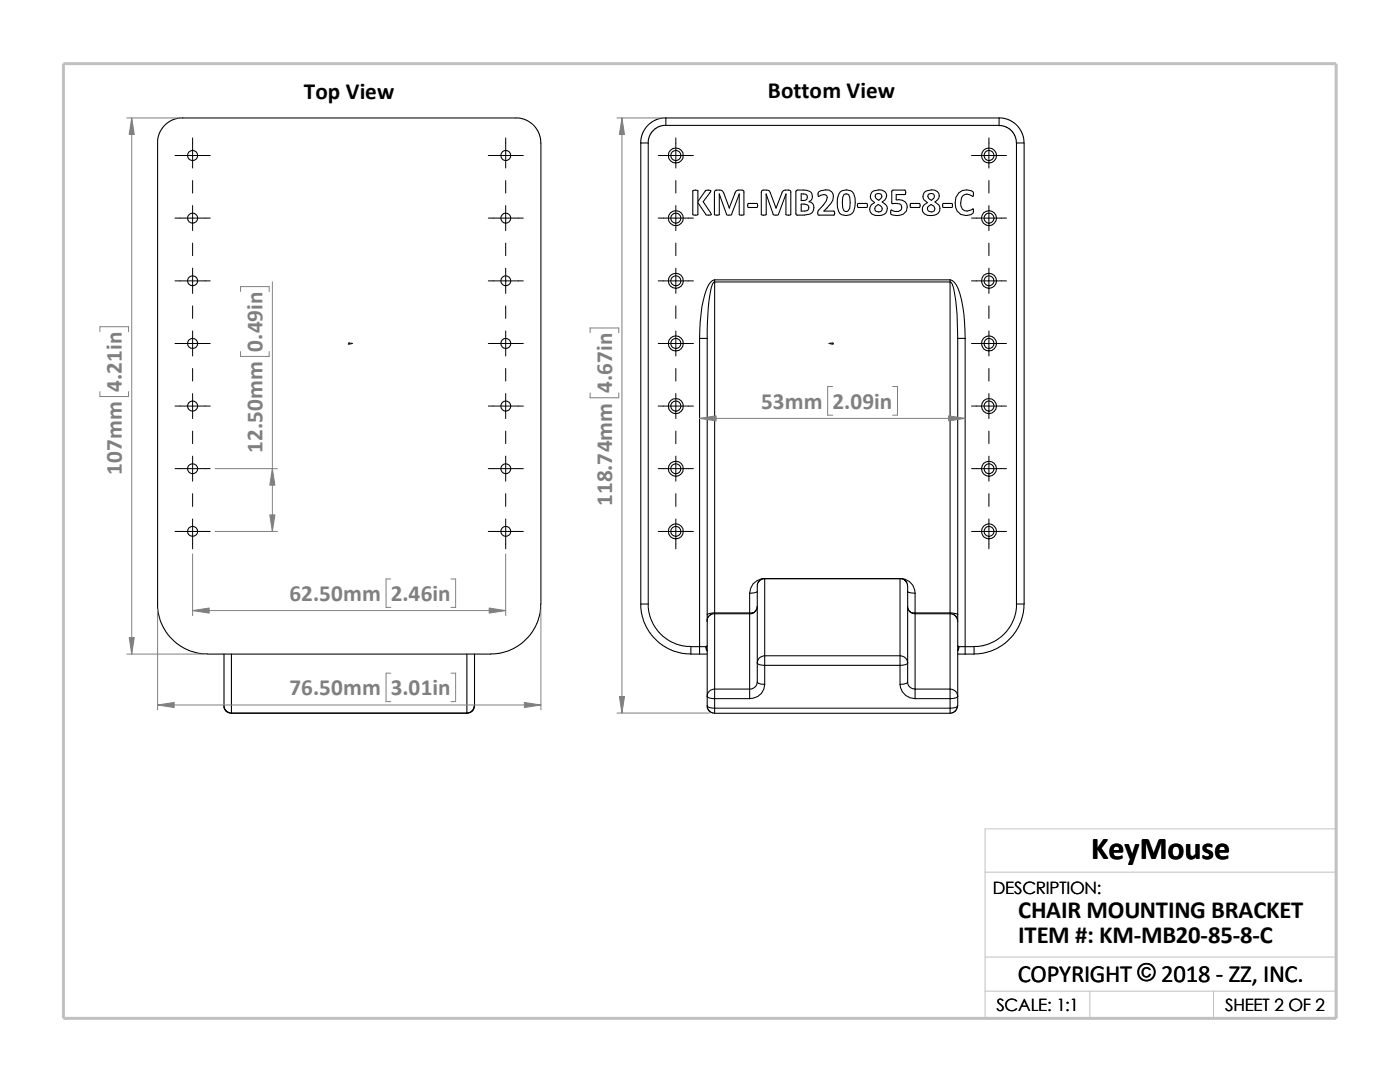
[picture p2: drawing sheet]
<svg xmlns="http://www.w3.org/2000/svg" width="279mm" height="216mm" viewBox="0 0 279 216" stroke-linecap="round" stroke-linejoin="round" font-family="sans-serif">
<path d="M196.6 174h70.1M196.6 197.8h70.1M196.6 191h70.1M217.5 197.8v5.4M242.2 197.8v5.4M26.8 203.2h239.9v-37.8h-70.1v37.8" fill="none" stroke="#c0c0c0" stroke-width=".2"/>
<path d="M12.7 12.7h254v190.5h-254z" fill="none" stroke="#c0c0c0" stroke-width=".59"/>
<g fill="none" stroke="#000" stroke-width=".21">
<path d="M31.5 28.5l.2-1.6 .9-1.7 1.5-1.1 1.7-.6h67.7l1.8 .6 1.4 1.1 1 1.7 .2 1.6v92M31.5 28.5v92.9l.4 2.3 .7 1.5 .9 1.5 1.4 1.4 1.8 1.2 1.6 .7 1.5 .4 1.6 .1M127.9 28.5v92M127.9 28.5h1.5M129.4 28.5v92M132.9 23.5l-.9 .1-1.1 .3-1.1 .7-.7 .6-1 1.7-.2 1.6M132.9 23.5h66.5M132.9 25h-.6l-.9 .3-1.1 .8-.8 1.3-.1 1.1M132.9 23.5v1.5M138.3 38.1l.5-.2 .5 .2v2.1l1.5-2.1a.87 .87 0 0 1 1.1 0l-1.6 2.2 1.6 2.5a.72 .72 0 0 1-1.1 0l-1.5-2.4v2.4a.69 .69 0 0 1-1 0zM143.6 38.7v4.1l-1 .1v-4.5l.1-.4 .9-.1 .6 .2 1.3 3.4M143.6 38.7l1.4 4.1a.85 .85 0 0 0 1 0l1.5-4.1"/>
<path d="M143.6 38.7h.1M147.5 38.7v4.1l.8 .1 .2-.1v-4.6l-.4-.3h-.7a.71 .71 0 0 0-.7 .6l-1.2 3M147.5 38.7h.1M152.9 38.7v4.1l-.8 .1-.2-.1v-4.4l.2-.4 .9-.1 .5 .2 1.4 3.4 1.1-3a.71 .71 0 0 1 .7-.6h.7a.37 .37 0 0 1 .4 .5v4.4a.76 .76 0 0 1-.9 0l-.1-4.1M152.9 38.7l1.4 4.1a.91 .91 0 0 0 1.1 0l1.4-4.1M152.9 38.7h.1M156.8 38.7h.1M158.9 38h.1a4.5 4.5 0 0 1 2.8 .4 1.23 1.23 0 0 1-.3 1.9 1.29 1.29 0 0 1 1 1.1 1.29 1.29 0 0 1-.8 1.3l-1.2 .2h-1.5l-.2-.2zM159.9 38.7l1 .1a.69 .69 0 0 1 .2 .8 .69 .69 0 0 1-.7 .4h-.5zM163.4 38.3a2.37 2.37 0 0 1 2.6 0 1.8 1.8 0 0 1-.2 2.3l-1.4 1.5h2a.56 .56 0 0 1 0 .8h-3.1a.91 .91 0 0 1 .1-1l1.5-1.8 .2-.7a.64 .64 0 0 0-.6-.6l-1.1 .4-.2-.5zM167.7 38.3a1.74 1.74 0 0 1 1.9-.4 1.74 1.74 0 0 1 1 1.6 4.2 4.2 0 0 1-.5 3 1.72 1.72 0 0 1-1.9 .5 1.72 1.72 0 0 1-1.1-1.6 3.8 3.8 0 0 1 .6-3.1zM168.4 38.9a.78 .78 0 0 1 1 0 4 4 0 0 1-.1 3.1 .62 .62 0 0 1-.9 0 4.3 4.3 0 0 1 0-3.1z"/>
<path d="M174 38.4a2.07 2.07 0 0 1 2.9 .2 1.44 1.44 0 0 1-.8 1.7l.7 .6a1.4 1.4 0 0 1 0 1.6 1.4 1.4 0 0 1-1.5 .5 1.34 1.34 0 0 1-1.7-.9 1.34 1.34 0 0 1 .9-1.7l-.6-.5a1.28 1.28 0 0 1 .1-1.5zM174.8 38.8a.73 .73 0 0 1 1.2 .4l-.2 .4-.4 .4a.93 .93 0 0 1-.7-1.1zM178 38.1l.2-.2h2.4a.67 .67 0 0 1 0 .9h-1.7v1.1a1.59 1.59 0 0 1 2.1 1 1.59 1.59 0 0 1-1.3 2 2.57 2.57 0 0 1-1.9-.1 .66 .66 0 0 1 .1-.9 1.49 1.49 0 0 0 2-.2 .81 .81 0 0 0-.4-1l-1.5-.1zM184.5 38.4a2.07 2.07 0 0 1 2.9 .2 1.35 1.35 0 0 1-.8 1.7l.8 .6a1.41 1.41 0 0 1-.1 1.6 1.41 1.41 0 0 1-1.5 .5 1.34 1.34 0 0 1-1.7-.9 1.34 1.34 0 0 1 1-1.7l-.7-.5a1.28 1.28 0 0 1 .1-1.5zM185.3 38.8a.73 .73 0 0 1 1.2 .4l-.1 .4-.5 .4-.4-.3a.65 .65 0 0 1-.2-.9zM191.3 38.5a2.31 2.31 0 0 1 2.9-.2l.1 .7-.2 .2a1.37 1.37 0 0 0-2.2 .3 1.98 1.98 0 0 0 .6 2.5 2.26 2.26 0 0 0 1.7-.3v.8a2.19 2.19 0 0 1-2.5 .3 2.19 2.19 0 0 1-1.1-2.3l.2-1.1zM199.4 23.5v1.5h-66.5M199.4 23.5l.9 .1 1 .3 .8 .4 .9 .8 1 1.5 .3 1v.9M199.4 25.1l1.3 .2 1.1 .7 .7 1 .4 1.5M202.9 28.5v92M202.9 28.5h1.5v92M142.6 55.8v.5"/>
<path d="M142.6 56.3v66.2M142.6 56.3h47M142.6 55.8h47M142.6 55.8a2.49 2.49 0 0 0-1.6 1.9 26.9 26.9 0 0 0-1.4 9.8M142.6 56.3a1.99 1.99 0 0 0-.8 1.7l-.4 3.4-.3 6.1M145.5 41.5h.1M149.3 40.6h1.7a.49 .49 0 0 1 0 .8h-1.6l-.2-.2zM159.9 40.7a1.09 1.09 0 0 1 1.5 .7 .67 .67 0 0 1-.8 .7h-.7zM171.2 40.6h1.7a.56 .56 0 0 1 0 .8h-1.7l-.1-.4zM174.8 41.2l.5-.4 .4 .3a.65 .65 0 0 1 .3 .7 .65 .65 0 0 1-.7 .5l-.5-.1a.67 .67 0 0 1 0-1zM181.7 40.6h1.7a.49 .49 0 0 1 0 .8h-1.6l-.1-.2zM185.3 41.2l.5-.4 .5 .3a.67 .67 0 0 1 .2 .7 .67 .67 0 0 1-.7 .5l-.4-.1a.64 .64 0 0 1-.1-1z"/>
<path d="M188.1 40.7l1.8-.1a.56 .56 0 0 1 0 .8h-1.7zM189.6 56.3a1.99 1.99 0 0 1 .8 1.7l.6 4.8 .1 4.7M189.6 55.8a2.62 2.62 0 0 1 1.7 1.9 28.6 28.6 0 0 1 1.3 9.8M189.6 55.8v.5M189.6 56.3v66.2M139.6 67.5v61.5M139.6 67.5h1.5M141.1 67.5v55.2M191.1 67.5h1.5M191.1 67.5v55.2M192.6 67.5v61.5M149.6 118.4v4.1"/>
<path d="M151.1 118a2.12 2.12 0 0 1-1.5 .4M152.6 115.5h-.4l-.6 .3-.5 .8v15.7M152.6 115.5v15.4M152.6 115.4a3 3 0 0 0-3 3M152.6 115.5h27M152.6 115.4v.1M152.6 115.4h27M179.6 115.4l.6 .1 .4 .3 .4 .5 .1 .7v15.3M179.6 115.5v15.4M179.6 115.4a2.9 2.9 0 0 1 3 3M179.6 115.4v.1M181.1 118a1.87 1.87 0 0 0 1.5 .4"/>
<path d="M182.6 118.4v4.1M44.7 130.5v10.3M46.2 130.5v11.8M93.2 130.5v11.8M94.7 130.5v10.3a1.52 1.52 0 0 1-1.5 1.5M107.9 120.5l-.1 1.6-.4 1.6-.6 1.5-1 1.5-1.7 1.7-1.4 .9-1.6 .7-1.6 .4-1.5 .1h-56.6M127.9 120.5h1.5M127.9 120.5l.1 1.8 .6 2 .9 1.8 1.1 1.2 1.7 1.5 1.7 1 2 .5 1.9 .2M129.4 120.5l.1 1.5 .4 1.5 .7 1.5 1.2 1.5 1.6 1.3 1.5 .7 1.5 .4 1.5 .1M137.9 130.5h1.7M139.6 129h1.3M139.6 130.5h1.5"/>
<path d="M139.6 129h-1.7v1.5M139.6 129v1.5M140.9 129l.2 .8M140.9 129l.2 .9M141.1 138.9a1.47 1.47 0 0 0 1.5 .5M141.1 122.7v16.2M141.1 128.8l-.2 .2M141.1 138.9v1.9M142.6 122.5l-.6 .1-.5 .3-.3 .5-.1 .6M142.6 122.5v15M142.6 137.5v1.9M142.6 122.5h7"/>
<path d="M142.6 139.4v1.9M142.6 139.4h7M142.6 137.5h7M142.6 137.5a1.45 1.45 0 0 0-1.5 1.4M149.6 122.5v15M149.6 137.5v1.9M150.5 122.3h-7.9a1.87 1.87 0 0 0-1.5 .4M151.1 132.3a1.47 1.47 0 0 0 1.5 .5M151.1 136.1a1.78 1.78 0 0 0 1.5 .5M151.1 136.1a1.44 1.44 0 0 1-1.5 1.4M151.1 132.3v3.8M151.1 121l-.1 .6-.4 .5-1 .4"/>
<path d="M152.6 130.9v1.9M152.6 136.6a2.86 2.86 0 0 1-3 2.8M152.6 132.8v3.8M152.6 132.8h27M152.6 130.9h27M152.6 130.9a1.45 1.45 0 0 0-1.5 1.4M179.6 130.9v1.9M179.6 130.9a1.52 1.52 0 0 1 1.5 1.4M179.6 136.6a2.95 2.95 0 0 0 3 2.8M179.6 132.8v3.8M181.1 132.3a1.63 1.63 0 0 1-1.5 .5M181.1 136.1a2.01 2.01 0 0 1-1.5 .5"/>
<path d="M181.1 121l.1 .5 .3 .5 .4 .3 .7 .2M181.1 136.1a1.37 1.37 0 0 0 1.5 1.4M181.1 132.3v3.8M181.8 122.3h7.8a2.12 2.12 0 0 1 1.5 .4M182.6 122.5h7M182.6 139.4h7M182.6 137.5h7M182.6 122.5v15M182.6 137.5v1.9M189.6 122.5v15M189.6 137.5v1.9M189.6 137.5a1.52 1.52 0 0 1 1.5 1.4"/>
<path d="M189.6 139.4v1.9M189.6 122.5l.6 .1 .4 .3 .4 .5 .1 .6M191.1 138.9v1.9a1.63 1.63 0 0 1-1.5 .5M191.1 122.7v1.3M191.1 128.8l.2 .2M191.1 130.5h1.5M191.1 138.9a1.63 1.63 0 0 1-1.5 .5M191.1 124v14.9M191.3 129h1.3M191.3 129l-.2 .8M191.3 129l-.2 .9M192.6 129h1.8"/>
<path d="M192.6 129v1.5M194.4 129v1.5h-1.8M202.9 120.5l-.1 1.5-.4 1.5-.8 1.5-1.2 1.5-1.6 1.3-1.4 .7-1.6 .4-1.4 .1M202.9 120.5h1.5M204.4 120.5l-.2 1.8-.6 2-1.3 2.4-1.4 1.4-1.8 1.2-1.6 .7-1.5 .4-1.6 .1M44.7 140.8l.1 .7 .4 .5 1 .3M44.7 140.8a1.45 1.45 0 0 0 1.5 1.5M46.2 142.3h.1M46.2 142.3h47M93.2 142.3h.1M94.7 140.8l-.4 1-.4 .4-.7 .1M141.1 140.8a1.47 1.47 0 0 0 1.5 .5"/>
<path d="M141.1 140.8l.2 .7 .3 .5 1 .3M142.6 141.3v1M142.6 142.3h47M142.6 141.3h47M189.6 141.3v1M191.1 140.8l-.3 1-.5 .4-.7 .1"/>
<circle cx="38.4" cy="31" r="1.01"/>
<circle cx="100.9" cy="31" r="1"/>
<circle cx="134.9" cy="31" r="1.5"/>
<circle cx="134.9" cy="31" r="1.01"/>
<circle cx="197.4" cy="31" r="1"/>
<circle cx="197.4" cy="31" r="1.49"/>
<circle cx="38.4" cy="56" r="1"/>
<circle cx="38.4" cy="43.5" r="1"/>
<circle cx="100.9" cy="56" r=".99"/>
<circle cx="100.9" cy="43.5" r=".99"/>
<circle cx="134.9" cy="56" r="1"/>
<circle cx="134.9" cy="43.5" r="1.51"/>
<circle cx="134.9" cy="56" r="1.51"/>
<circle cx="134.9" cy="43.5" r="1"/>
<circle cx="197.4" cy="56" r=".99"/>
<circle cx="197.4" cy="43.5" r=".99"/>
<circle cx="197.4" cy="43.5" r="1.5"/>
<circle cx="197.4" cy="56" r="1.5"/>
<circle cx="38.4" cy="68.5" r="1"/>
<circle cx="100.9" cy="68.5" r=".99"/>
<circle cx="134.9" cy="68.5" r="1.5"/>
<circle cx="134.9" cy="68.5" r="1"/>
<circle cx="197.4" cy="68.5" r="1.49"/>
<circle cx="197.4" cy="68.5" r=".99"/>
<circle cx="38.4" cy="81" r="1.01"/>
<circle cx="38.4" cy="93.5" r="1"/>
<circle cx="100.9" cy="81" r="1"/>
<circle cx="100.9" cy="93.5" r=".99"/>
<circle cx="134.9" cy="81" r="1.01"/>
<circle cx="134.9" cy="93.5" r="1.51"/>
<circle cx="134.9" cy="81" r="1.51"/>
<circle cx="134.9" cy="93.5" r="1"/>
<circle cx="197.4" cy="81" r="1"/>
<circle cx="197.4" cy="93.5" r=".99"/>
<circle cx="197.4" cy="81.1" r="1.5"/>
<circle cx="197.4" cy="93.5" r="1.5"/>
<circle cx="38.4" cy="106" r="1"/>
<circle cx="100.9" cy="106" r=".99"/>
<circle cx="134.9" cy="106" r="1.5"/>
<circle cx="134.9" cy="106" r="1"/>
<circle cx="197.4" cy="106" r="1.49"/>
<circle cx="197.4" cy="106" r=".99"/>
</g>
<g fill="#00f" stroke="#00f" stroke-width=".2">
<path d="M70 68.5h.4l-.4 .1z"/>
<path d="M165.4 68.5h.4v.1z"/>
</g>
<path d="M69.6 68.5h.8M69.6 68.4l.2 .3M69.7 68.5h.1M69.7 68.4v.3M69.8 68.4l-.3 .3M165.4 68.5h.9M166 68.4l.3 .3M166.1 68.5h.1M166.1 68.4v.3M166.2 68.4l-.3 .3" fill="none" stroke="#00f" stroke-width=".2"/>
<g fill="none" stroke="#000" stroke-width=".2">
<path d="M34.9 31h7.1M38.4 27.5v6M38.4 36v2.5M97.5 31h6.9M100.9 27.5v6M100.9 36v2.5M131.4 31h7M134.9 27.5v6M134.9 36v2.5M193.9 31h7M197.4 27.5v6M197.4 36v2.5"/>
<path d="M34.9 56h7.1M34.9 43.5h7.1M38.4 41v5M38.4 48.5v2.5M38.4 53.5v5M97.5 56h6.9M97.5 43.5h6.9M100.9 41v5M100.9 48.5v2.5M100.9 53.5v5M131.4 56h7M131.4 43.5h7"/>
<path d="M134.9 41v5M134.9 48.5v2.5M134.9 53.5v5M193.9 56h7M193.9 43.5h7M197.4 41v5M197.4 48.5v2.5M197.4 53.5v5M34.9 68.5h7.1M38.4 61v2.5M38.4 66v5M38.4 73.5v2.5"/>
<path d="M38.4 78.5v5M97.5 68.5h6.9M100.9 61v2.5M100.9 66v5M100.9 73.5v2.5M100.9 78.5v5M131.4 68.5h7M134.9 61v2.5M134.9 66v5M134.9 73.5v2.5M134.9 78.5v5M193.9 68.5h7"/>
<path d="M197.4 61v2.5M197.4 66v5M197.4 73.5v2.5M197.4 78.5v5M34.9 93.5h7.1M34.9 81h7.1M38.4 86v2.5M38.4 91v5M38.4 98.5v2.5M97.5 93.5h6.9M97.5 81h6.9M100.9 86v2.5"/>
<path d="M100.9 91v5M100.9 98.5v2.5M131.4 93.5h7M131.4 81h7M134.9 86v2.5M134.9 91v5M134.9 98.5v2.5M193.9 93.5h7M193.9 81h7M197.4 86v2.5M197.4 91v5M197.4 98.5v2.5"/>
<path d="M34.9 106h7.1M38.4 103.5v6M97.5 106h6.9M100.9 103.5v6M131.4 106h7M134.9 103.5v6M193.9 106h7M197.4 103.5v6"/>
</g>
<g fill="none" stroke="#808080" stroke-width=".2">
<path d="M25.3 23.5h10.1M26.3 23.5v107M123.1 23.5h8.8M124.1 23.5v118.8M48 58.2v-1h5.7v1M54.4 56.2v49.8M19.9 66.2v-1h5.8v1M19.9 78.1v1h5.8v-1M48 70.1v1h5.7v-1M117.8 66.4v-1h5.7v1M117.8 78.4v1h5.7v-1M166.2 77.1h-1v5.7h1"/>
<path d="M178.1 77.1h1v5.7h-1M42.9 93.5h12.5M139.6 83.5h53M38.4 110.5v12.4M42.9 106h12.5M78 115.5h-1v5.7h1M90 115.5h.9v5.7h-.9M100.9 110.5v12.4M25.3 130.5h15.1M31.5 121.5v20.1M38.4 121.8h62.5M78 134.3h-1v5.7h1"/>
<path d="M90 134.3h.9v5.7h-.9M107.9 121.5v20.1M31.5 140.7h76.4M123.1 142.3h18.5"/>
</g>
<g fill="#808080" stroke="#808080" stroke-width=".2">
<path d="M38.4 121.8l3.3-.5v1z"/>
<path d="M97.6 121.3l3.3 .5-3.3 .5z"/>
<path d="M25.8 127.2h1l-.5 3.3z"/>
<path d="M26.3 23.5l.5 3.3h-1z"/>
<path d="M104.6 140.2l3.3 .5-3.3 .5z"/>
<path d="M31.5 140.7l3.3-.5v1z"/>
<path d="M54.4 93.5l.5 3.3h-1.1z"/>
<path d="M53.8 102.7h1.1l-.5 3.3z"/>
<path d="M139.6 83.5l3.3-.5v1z"/>
<path d="M189.3 83l3.3 .5-3.3 .5z"/>
<path d="M123.6 139h1l-.5 3.3z"/>
<path d="M124.1 23.5l.5 3.3h-1z"/>
</g>
<text font-size="6.4" x="217.8" y="171.4">KeyMouse</text>
<g font-size="4.9">
<text x="203.2" y="183.2">CHAIR MOUNTING BRACKET</text>
<text x="203.2" y="188.1">ITEM #: KM-MB20-85-8-C</text>
<text x="203.1" y="195.9">COPYRIGHT © 2018 - ZZ, INC.</text>
<text x="203.1" y="195.9">COPYRIGHT ©</text>
</g>
<g font-size="4.6">
<text x="60.6" y="19.7">Top View</text>
<text x="153.2" y="19.6">Bottom View</text>
</g>
<g font-size="4.6" fill="#808080">
<text x="52.4" y="70.1" transform="rotate(-90 52.4 70.1)">0.49in</text>
<text x="24.3" y="78.1" transform="rotate(-90 24.3 78.1)">4.21in</text>
<text x="122.2" y="78.4" transform="rotate(-90 122.2 78.4)">4.67in</text>
<text x="151.9" y="81.6">53mm</text>
<text x="166.2" y="81.6">2.09in</text>
<text x="24.3" y="94.8" transform="rotate(-90 24.3 94.8)">107mm</text>
<text x="52.4" y="90.4" transform="rotate(-90 52.4 90.4)">12.50mm</text>
<text x="122.2" y="101" transform="rotate(-90 122.2 101)">118.74mm</text>
<text x="57.7" y="120">62.50mm</text>
<text x="78" y="120">2.46in</text>
<text x="57.7" y="138.8">76.50mm</text>
<text x="78" y="138.8">3.01in</text>
</g>
<g font-size="3.4">
<text x="198.2" y="178.5">DESCRIPTION:</text>
<text x="198.8" y="201.7">SCALE: 1:1</text>
<text x="244.5" y="201.7">SHEET 2 OF 2</text>
</g>
</svg>
